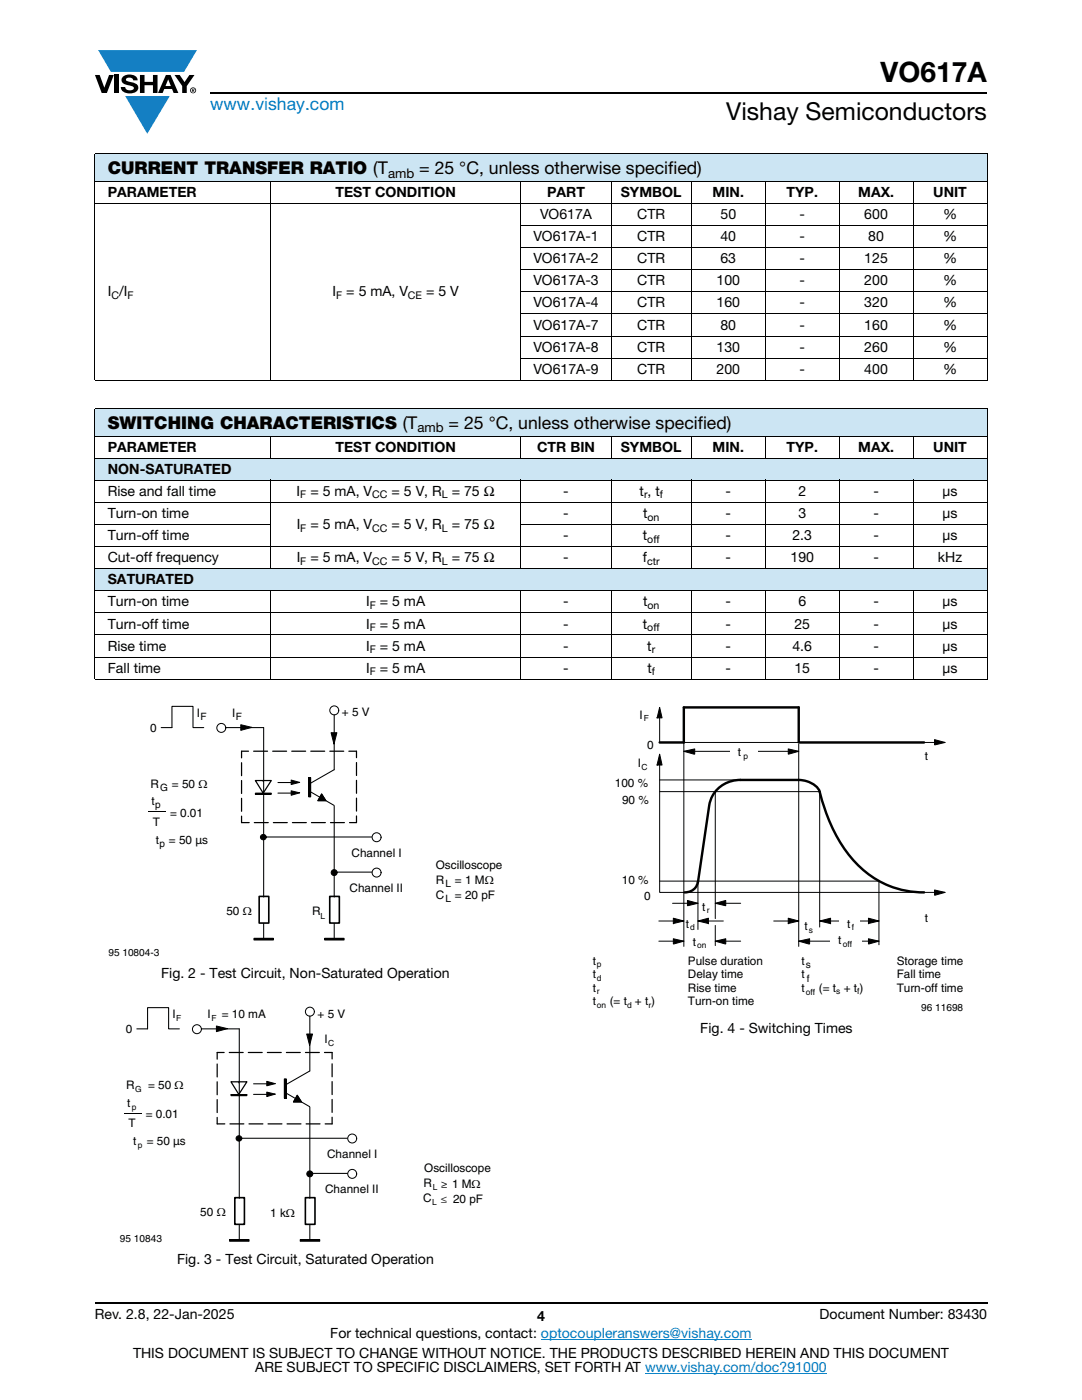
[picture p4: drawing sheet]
<svg xmlns="http://www.w3.org/2000/svg" width="216mm" height="279mm" viewBox="0 0 216 279" stroke-linecap="round" stroke-linejoin="round" font-family="sans-serif">
<g fill="#147fc3">
<path d="M19.6 10h19.7l-2.6 4.3h-1.1h-13.5z"/>
<path d="M25 19.2h8.9l-4.5 7.5z"/>
</g>
<g fill="#000">
<path d="M18.9 15h1l.9 2.5 1-2.5h.9l-1.4 3.6h-1zM22.9 15h.9v3.6h-.9zM24.6 15.3a2.1 2.1 0 0 1 2.8 .3l.1 .4h-.9a.79 .79 0 0 0-.7-.5 .79 .79 0 0 0-.8 .4l.3 .3 1 .2a1.08 1.08 0 0 1 1.2 1 1.08 1.08 0 0 1-1.1 1.2 1.73 1.73 0 0 1-2.4-1.2h.9a.96 .96 0 0 0 .8 .6 .96 .96 0 0 0 .9-.4 1.31 1.31 0 0 0-1.2-.6 1.03 1.03 0 0 1-1.1-.6 1.03 1.03 0 0 1 .2-1.1zM27.9 15h.9v1.3h1.7v-1.3h.9v3.6h-.9v-1.6h-1.7v1.6h-.9zM34.8 15h1.1l.9 1.4 1-1.4h1l-1.5 2.2v1.4h-.9v-1.4z"/>
<path d="M33.6 15.9l.5 1.3h-1.1zM33.1 15l-1.6 3.6h1l.3-.8h1.5l.3 .8h1l-1.6-3.6z"/>
<path d="M38.4 17.8h.2v.2h-.2zM38.3 17.7v.7h.1v-.3l.4 .3-.2-.3 .2-.2-.1-.2z"/>
<path d="M38.1 18a.46 .46 0 0 1 .9 0 .46 .46 0 0 1-.9 0zM37.9 18a.6 .6 0 0 0 1.2 0 .6 .6 0 0 0-1.2 0z"/>
</g>
<path d="M42 18.6h155M18.9 260h178.1" fill="none" stroke="#000" stroke-width=".36"/>
<path d="M107.9 267.3h42.1M128.7 274h36.3" fill="none" stroke="#007ec4" stroke-width=".2"/>
<path d="M18.9 30.7h178.1v5.5h-178.1z" fill="#cce5f3"/>
<g fill="#fff">
<path d="M18.9 36.2h35.1v4.4h-35.1z"/>
<path d="M54 36.2h49.9v4.4h-49.9z"/>
<path d="M103.9 36.2h18v4.4h-18z"/>
<path d="M121.9 36.2h16v4.4h-16z"/>
<path d="M137.9 36.2h14.8v4.4h-14.8z"/>
<path d="M152.7 36.2h14.7v4.4h-14.7z"/>
<path d="M167.4 36.2h14.8v4.4h-14.8z"/>
<path d="M182.2 36.2h14.8v4.4h-14.8z"/>
</g>
<path d="M18.9 81.5h178.1v5.5h-178.1z" fill="#cce5f3"/>
<g fill="#fff">
<path d="M18.9 87h35.1v4.4h-35.1z"/>
<path d="M54 87h49.9v4.4h-49.9z"/>
<path d="M103.9 87h18v4.4h-18z"/>
<path d="M121.9 87h16v4.4h-16z"/>
<path d="M137.9 87h14.8v4.4h-14.8z"/>
<path d="M152.7 87h14.7v4.4h-14.7z"/>
<path d="M167.4 87h14.8v4.4h-14.8z"/>
<path d="M182.2 87h14.8v4.4h-14.8z"/>
</g>
<g fill="#cce5f3">
<path d="M18.9 91.4h178.1v4.5h-178.1z"/>
<path d="M18.9 113.5h178.1v4.4h-178.1z"/>
</g>
<g fill="none" stroke="#000" stroke-width=".2">
<path d="M18.9 30.7h178.1M18.9 36.2h178.1M18.9 30.8v45M54 36.1v39.9M103.9 36.1v39.9M121.9 36.1v39.9M137.9 36.1v39.9M152.7 36.1v39.9M167.4 36.1v39.9M182.2 36.1v39.9M197 30.8v45M18.9 40.6h178.1"/>
<path d="M103.9 45h93.1M103.9 49.4h93.1M103.9 53.8h93.1M103.9 58.3h93.1M18.9 75.9h178.1M103.9 62.7h93.1M103.9 67.1h93.1M103.9 71.5h93.1M18.9 81.5h178.1M18.9 87h178.1M18.9 91.4h178.1M18.9 95.9h178.1"/>
<path d="M18.9 81.6v53.8M54 87v4.5M54 95.8v17.8M103.9 87v4.5M103.9 95.8v17.8M121.9 87v4.5M121.9 95.8v17.8M137.9 87v4.5M137.9 95.8v17.8M152.7 87v4.5M152.7 95.8v17.8M167.4 87v4.5"/>
<path d="M167.4 95.8v17.8M182.2 87v4.5M182.2 95.8v17.8M197 81.6v53.8M18.9 100.3h178.1M18.9 104.7h35.1M18.9 109.1h178.1M18.9 113.5h178.1M18.9 117.9h178.1M54 117.8v17.8M103.9 104.7h93.1M103.9 117.8v17.8"/>
<path d="M121.9 117.8v17.8M137.9 117.8v17.8M152.7 117.8v17.8M167.4 117.8v17.8M182.2 117.8v17.8M18.9 122.3h178.1M18.9 126.7h178.1M18.9 131.1h178.1M18.9 135.6h178.1M51 158.3h3.1v.2h-3.1zM58.1 155.7l1.7 .4-1.7 .5zM61.6 155.2h.4v3.8h-.4z"/>
<path d="M64.2 158.4l.8 1.4h-1.6zM66.1 146.2h1.1l-.5 2.3z"/>
</g>
<g fill="#000">
<path d="M64.2 158.4l.8 1.4h-1.6z"/>
<path d="M58.1 155.7l1.7 .4-1.7 .5z" fill-rule="evenodd"/>
<path d="M66.1 146.2h1.1l-.5 2.3z" fill-rule="evenodd"/>
</g>
<path d="M55.5 156.2h2.8M55.5 158.3h2.8M61.7 157.9l5 2.8M66.7 153.6l-5 2.9M66.7 142.7v10.9M66.7 160.8v18.2" fill="none" stroke="#000" stroke-width=".21"/>
<path d="M61.8 155.2v3.8" fill="none" stroke="#000" stroke-width=".4"/>
<path d="M51 158.4h3.1" fill="none" stroke="#000" stroke-width=".23"/>
<path d="M51 155.8h3.1l-1.6 2.5z" fill="#fff"/>
<path d="M51 155.8h3.1l-1.6 2.5z" fill="none" stroke="#000" stroke-width=".25"/>
<g fill="none" stroke="#000" stroke-width=".2">
<path d="M48 144.6l2.3 .6-2.3 .6zM51 158.3h3.1M52.4 158.5h.1M52.5 155.8v.2M58.1 157.8l1.7 .4-1.7 .5zM50.7 187.3h3.9v.3h-3.9zM64.8 187.3h3.9v.3h-3.9z"/>
<circle cx="66.7" cy="141.8" r=".89"/>
<circle cx="75.1" cy="167.1" r=".89"/>
<circle cx="75.1" cy="174.1" r=".89"/>
</g>
<g fill="#000">
<path d="M48 144.6l2.3 .6-2.3 .6z" fill-rule="evenodd"/>
<path d="M58.1 157.8l1.7 .4-1.7 .5z" fill-rule="evenodd"/>
<circle cx="52.6" cy="167.1" r=".55"/>
<circle cx="66.7" cy="174.1" r=".59"/>
</g>
<g fill="none" stroke="#000" stroke-width=".21">
<path d="M44.4 145.2h8.2M52.6 167h21.6M66.7 174h7.5M52.6 184.3v3.1M66.7 184.3v3.1"/>
<circle cx="52.6" cy="167.1" r=".55"/>
<circle cx="66.7" cy="174.1" r=".59"/>
</g>
<path d="M51.7 178.9h1.9v5.3h-1.9zM65.8 178.9h1.9v5.3h-1.9z" fill="none" stroke="#000" stroke-width=".32"/>
<path d="M50.7 187.4h3.9M64.8 187.4h3.9" fill="none" stroke="#000" stroke-width=".34"/>
<circle cx="44.2" cy="145.3" r=".89" fill="#fff"/>
<g fill="none" stroke="#000" stroke-width=".2">
<path d="M29.6 162h3.5M46.1 218.4h3.2v.3h-3.2zM53.2 215.8l1.7 .5-1.7 .4zM56.7 215.3h.4v3.9h-.4zM59.3 218.6l.9 1.3h-1.6zM61.2 206.4h1.2l-.6 2.2z"/>
<circle cx="44.2" cy="145.3" r=".89"/>
</g>
<path d="M32.2 145.2h2.1v-4.2h4.2v4.2h2.2M52.6 145.2v33.8M50.6 216.3h2.9M50.6 218.4h2.9M56.8 218l5 2.9M61.8 202.8v11l-5 2.8M61.8 221v18.2" fill="none" stroke="#000" stroke-width=".21"/>
<path d="M48.2 149.9h22.9M71.1 164.2h-22.9" fill="none" stroke="#000" stroke-width=".25" stroke-dasharray="2.8 1" stroke-dashoffset="1.4"/>
<path d="M71.1 149.9v14.3M48.2 164.2v-14.3" fill="none" stroke="#000" stroke-width=".25" stroke-dasharray="2.6 1" stroke-dashoffset="1.3"/>
<g fill="#000">
<path d="M59.3 218.6l.9 1.3h-1.6z"/>
<path d="M53.2 215.8l1.7 .5-1.7 .4z" fill-rule="evenodd"/>
<path d="M61.2 206.4h1.2l-.6 2.2z" fill-rule="evenodd"/>
</g>
<path d="M56.9 215.3v3.9" fill="none" stroke="#000" stroke-width=".4"/>
<path d="M46.1 218.6h3.2" fill="none" stroke="#000" stroke-width=".23"/>
<path d="M46.1 215.9h3.2l-1.6 2.5z" fill="#fff"/>
<path d="M46.1 215.9h3.2l-1.6 2.5z" fill="none" stroke="#000" stroke-width=".25"/>
<g fill="none" stroke="#000" stroke-width=".2">
<path d="M43.2 204.8l2.2 .5-2.2 .6zM46.1 218.4h3.2M47.5 218.6v.1M47.6 215.9v.2M53.2 217.9l1.7 .4-1.7 .5zM45.8 247.4h3.9v.3h-3.9zM59.9 247.4h3.9v.3h-3.9z"/>
<circle cx="61.8" cy="201.9" r=".89"/>
<circle cx="70.3" cy="227.2" r=".89"/>
<circle cx="70.3" cy="234.3" r=".89"/>
</g>
<g fill="#000">
<path d="M43.2 204.8l2.2 .5-2.2 .6z" fill-rule="evenodd"/>
<path d="M53.2 217.9l1.7 .4-1.7 .5z" fill-rule="evenodd"/>
<circle cx="47.7" cy="227.2" r=".55"/>
<circle cx="61.8" cy="234.3" r=".59"/>
</g>
<g fill="none" stroke="#000" stroke-width=".21">
<path d="M39.5 205.3h8.2M47.7 227.2h21.6M61.8 234.2h7.5M47.7 244.4v3.2M61.8 244.4v3.2"/>
<circle cx="47.7" cy="227.2" r=".55"/>
<circle cx="61.8" cy="234.3" r=".59"/>
</g>
<path d="M46.9 239h1.9v5.3h-1.9zM60.9 239h2v5.3h-2z" fill="none" stroke="#000" stroke-width=".32"/>
<path d="M45.8 247.6h3.9M59.9 247.6h3.9" fill="none" stroke="#000" stroke-width=".34"/>
<circle cx="39.3" cy="205.4" r=".89" fill="#fff"/>
<g fill="none" stroke="#000" stroke-width=".2">
<path d="M131.6 142.1v6.1h57M131.6 158h32v27M131.6 155.7h16.1M131.6 151.8v26.3h57M136.5 149.9h22.9M136.5 148.3v40.6M136.5 149.9l2.1-.4v1zM142.7 158v25.3M157.3 149.5l2.1 .4-2.1 .6zM159.4 148.5v40.4M131.6 175.8h43.8M139.3 176.1v9.4"/>
<path d="M175.4 176.1v12.5M24.7 222.2h3.5"/>
<circle cx="39.3" cy="205.4" r=".89"/>
</g>
<path d="M27.3 205.3h2.1v-4.2h4.2v4.2h2.2M47.7 205.3v33.9" fill="none" stroke="#000" stroke-width=".21"/>
<path d="M43.3 210h23M66.3 224.3h-23" fill="none" stroke="#000" stroke-width=".25" stroke-dasharray="2.8 1" stroke-dashoffset="1.4"/>
<path d="M66.3 210v14.3M43.3 224.3v-14.3" fill="none" stroke="#000" stroke-width=".25" stroke-dasharray="2.6 1" stroke-dashoffset="1.3"/>
<path d="M184.4 148.2h-25v-7h-22.9v7h-4.9M139.2 176.1a2.44 2.44 0 0 1-2.6 2M139.3 176.1l2.2-15.4a6.1 6.1 0 0 1 6.2-5h11.7a4.6 4.6 0 0 1 4.2 2.3 29.2 29.2 0 0 0 9.2 16.1 18.2 18.2 0 0 0 11.6 4" fill="none" stroke="#000" stroke-width=".48"/>
<g fill="#000">
<path d="M136.5 149.9l2.1-.4v1z" fill-rule="evenodd"/>
<path d="M157.3 149.5l2.1 .4-2.1 .6z" fill-rule="evenodd"/>
</g>
<path d="M145.6 149h5.6v3.3h-5.6z" fill="#fff"/>
<g fill="#000">
<path d="M131.6 141.2l.5 2.1h-1z" fill-rule="evenodd"/>
<path d="M131.6 150.5l.5 2.2h-1z" fill-rule="evenodd"/>
<path d="M186.5 147.6l2.1 .6-2.1 .5z" fill-rule="evenodd"/>
<path d="M186.5 177.6l2.1 .5-2.1 .6z" fill-rule="evenodd"/>
<path d="M134.4 183.2l2.1 .6-2.1 .6z" fill-rule="evenodd"/>
<path d="M134.4 187.3l2.1 .5-2.1 .6z" fill-rule="evenodd"/>
<path d="M137.2 179.7l2.1 .6-2.1 .5z" fill-rule="evenodd"/>
<path d="M139.3 183.8l2.1-.6v1.2z" fill-rule="evenodd"/>
<path d="M142.7 180.3l2.1-.6v1.1z" fill-rule="evenodd"/>
<path d="M142.7 187.8l2.1-.5v1.1z" fill-rule="evenodd"/>
<path d="M157.3 183.2l2.1 .6-2.1 .6z" fill-rule="evenodd"/>
<path d="M159.4 187.8l2.1-.5v1.1z" fill-rule="evenodd"/>
<path d="M163.6 183.8l2.1-.6v1.2z" fill-rule="evenodd"/>
<path d="M173.3 187.3l2.1 .5-2.1 .6z" fill-rule="evenodd"/>
<path d="M173.3 183.2l2.1 .6-2.1 .6z" fill-rule="evenodd"/>
</g>
<g fill="none" stroke="#000" stroke-width=".2">
<path d="M131.1 143.3h1l-.5-2.1-.5 2.1M131.1 152.7h1l-.5-2.2-.5 2.2M186.5 147.6l2.1 .6-2.1 .5zM137.2 179.7l2.1 .6-2.1 .5zM186.5 177.6l2.1 .5-2.1 .6zM131.5 183.8h5M131.5 187.8h5M134.2 180.3h5.1M134.4 187.3l2.1 .5-2.1 .6zM134.4 184.3l2.1-.5-2.1-.6v1.2M139.3 183.8h5M141.4 184.3l-2.1-.5 2.1-.6v1.2"/>
<path d="M142.7 180.3l2.1-.6v1.1zM142.7 187.8l2.1-.5v1.1zM142.7 184.7v4M142.7 180.3h5.1M142.7 187.8h5.1M154.4 183.8h5M157.3 184.3l2.1-.5-2.1-.6v1.2M159.4 187.8h16M159.4 187.8l2.1-.5v1.1zM163.6 183.8h11.8M165.7 184.3l-2.1-.5 2.1-.6v1.2M173.3 187.3l2.1 .5-2.1 .6z"/>
<path d="M173.3 184.3l2.1-.5-2.1-.6v1.2"/>
</g>
<g fill="#fff">
<path d="M167.4 183h4v3.2h-4z"/>
<path d="M165.7 186h6.3v3.2h-6.3z"/>
</g>
<text font-size="5.6" x="175.7" y="16.4">VO617A</text>
<text font-size="4.9" x="144.9" y="24">Vishay Semiconductors</text>
<text font-size="3.5" fill="#007ec4" x="42" y="21.9">www.vishay.com</text>
<g font-size="3.5">
<text x="21.5" y="34.8">CURRENT TRANSFER RATIO (T</text>
<text x="83.7" y="34.8">= 25 °C, unless otherwise specified)</text>
<text x="21.5" y="85.6">SWITCHING CHARACTERISTICS (T</text>
<text x="89.5" y="85.6">= 25 °C, unless otherwise specified)</text>
</g>
<g font-size="2.8">
<text x="21.5" y="39.3">PARAMETER</text>
<text x="66.9" y="39.3">TEST CONDITION</text>
<text x="109.2" y="39.3">PART</text>
<text x="123.9" y="39.3">SYMBOL</text>
<text x="142.2" y="39.3">MIN.</text>
<text x="157" y="39.3">TYP.</text>
<text x="171.3" y="39.3">MAX.</text>
<text x="186.2" y="39.3">UNIT</text>
<text x="107.8" y="43.7">VO617A</text>
<text x="127.1" y="43.7">CTR</text>
<text x="143.8" y="43.7">50</text>
<text x="159.5" y="43.7">-</text>
<text x="172.5" y="43.7">600</text>
<text x="188.2" y="43.7">%</text>
<text x="106.4" y="48.1">VO617A-1</text>
<text x="106.4" y="52.6">VO617A-2</text>
<text x="127.1" y="48.1">CTR</text>
<text x="127.1" y="52.6">CTR</text>
<text x="143.8" y="48.1">40</text>
<text x="143.8" y="52.6">63</text>
<text x="159.5" y="48.1">-</text>
<text x="159.5" y="52.6">-</text>
<text x="172.5" y="52.6">125</text>
<text x="173.2" y="48.1">80</text>
<text x="188.2" y="48.1">%</text>
<text x="188.2" y="52.6">%</text>
<text x="21.5" y="59.2">I /I</text>
<text x="66.3" y="59.2">I</text>
<text x="69.1" y="59.2">= 5 mA, V</text>
<text x="85" y="59.2">= 5 V</text>
<text x="106.4" y="57">VO617A-3</text>
<text x="127.1" y="57">CTR</text>
<text x="143" y="57">100</text>
<text x="159.5" y="57">-</text>
<text x="172.5" y="57">200</text>
<text x="188.2" y="57">%</text>
<text x="106.4" y="61.4">VO617A-4</text>
<text x="106.4" y="65.8">VO617A-7</text>
<text x="127.1" y="65.8">CTR</text>
<text x="127.1" y="61.4">CTR</text>
<text x="143" y="61.4">160</text>
<text x="143.8" y="65.8">80</text>
<text x="159.5" y="61.4">-</text>
<text x="159.5" y="65.8">-</text>
<text x="172.5" y="61.4">320</text>
<text x="172.5" y="65.8">160</text>
<text x="188.2" y="61.4">%</text>
<text x="188.2" y="65.8">%</text>
<text x="106.4" y="70.2">VO617A-8</text>
<text x="127.1" y="70.2">CTR</text>
<text x="143" y="70.2">130</text>
<text x="159.5" y="70.2">-</text>
<text x="172.5" y="70.2">260</text>
<text x="188.2" y="70.2">%</text>
<text x="106.4" y="74.6">VO617A-9</text>
<text x="127.1" y="74.6">CTR</text>
<text x="143" y="74.6">200</text>
<text x="159.5" y="74.6">-</text>
<text x="172.5" y="74.6">400</text>
<text x="188.2" y="74.6">%</text>
<text x="21.5" y="90.1">PARAMETER</text>
<text x="21.5" y="94.6">NON-SATURATED</text>
<text x="66.9" y="90.1">TEST CONDITION</text>
<text x="107.2" y="90.1">CTR BIN</text>
<text x="123.9" y="90.1">SYMBOL</text>
<text x="142.2" y="90.1">MIN.</text>
<text x="157" y="90.1">TYP.</text>
<text x="171.3" y="90.1">MAX.</text>
<text x="186.2" y="90.1">UNIT</text>
<text x="21.5" y="99">Rise and fall time</text>
<text x="59.2" y="99">I</text>
<text x="61.9" y="99">= 5 mA, V</text>
<text x="78.1" y="99">= 5 V, R = 75 Ω</text>
<text x="112.4" y="99">-</text>
<text x="127.6" y="99">t , t</text>
<text x="144.8" y="99">-</text>
<text x="159.3" y="99">2</text>
<text x="174.3" y="99">-</text>
<text x="188.1" y="99">μs</text>
<text x="21.5" y="103.4">Turn-on time</text>
<text x="21.5" y="107.8">Turn-off time</text>
<text x="59.2" y="105.6">I</text>
<text x="61.9" y="105.6">= 5 mA, V</text>
<text x="78.1" y="105.6">= 5 V, R = 75 Ω</text>
<text x="112.4" y="103.4">-</text>
<text x="112.4" y="107.8">-</text>
<text x="128.3" y="107.8">t</text>
<text x="128.3" y="103.4">t</text>
<text x="144.8" y="103.4">-</text>
<text x="144.8" y="107.8">-</text>
<text x="158.1" y="107.8">2.3</text>
<text x="159.3" y="103.4">3</text>
<text x="174.3" y="103.4">-</text>
<text x="174.3" y="107.8">-</text>
<text x="188.1" y="103.4">μs</text>
<text x="188.1" y="107.8">μs</text>
<text x="21.5" y="112.2">Cut-off frequency</text>
<text x="59.2" y="112.2">I</text>
<text x="61.9" y="112.2">= 5 mA, V</text>
<text x="78.1" y="112.2">= 5 V, R = 75 Ω</text>
<text x="112.4" y="112.2">-</text>
<text x="128.3" y="112.2">f</text>
<text x="144.8" y="112.2">-</text>
<text x="157.7" y="112.2">190</text>
<text x="174.3" y="112.2">-</text>
<text x="187.2" y="112.2">kHz</text>
<text x="21.5" y="116.6">SATURATED</text>
<text x="21.5" y="121">Turn-on time</text>
<text x="21.5" y="125.4">Turn-off time</text>
<text x="73" y="121">I</text>
<text x="73" y="125.4">I</text>
<text x="75.8" y="121">= 5 mA</text>
<text x="75.8" y="125.4">= 5 mA</text>
<text x="112.4" y="121">-</text>
<text x="112.4" y="125.4">-</text>
<text x="128.3" y="125.4">t</text>
<text x="128.3" y="121">t</text>
<text x="144.8" y="121">-</text>
<text x="144.8" y="125.4">-</text>
<text x="158.5" y="125.4">25</text>
<text x="159.3" y="121">6</text>
<text x="174.3" y="121">-</text>
<text x="174.3" y="125.4">-</text>
<text x="188.1" y="121">μs</text>
<text x="188.1" y="125.4">μs</text>
<text x="21.5" y="129.8">Rise time</text>
<text x="73" y="129.8">I</text>
<text x="75.8" y="129.8">= 5 mA</text>
<text x="112.4" y="129.8">-</text>
<text x="129.2" y="129.8">t</text>
<text x="144.8" y="129.8">-</text>
<text x="158.1" y="129.8">4.6</text>
<text x="174.3" y="129.8">-</text>
<text x="188.1" y="129.8">μs</text>
<text x="21.5" y="134.3">Fall time</text>
<text x="73" y="134.3">I</text>
<text x="75.8" y="134.3">= 5 mA</text>
<text x="112.4" y="134.3">-</text>
<text x="129.2" y="134.3">t</text>
<text x="144.8" y="134.3">-</text>
<text x="158.5" y="134.3">15</text>
<text x="174.3" y="134.3">-</text>
<text x="188.1" y="134.3">μs</text>
<text x="32.2" y="195.1">Fig. 2 - Test Circuit, Non-Saturated Operation</text>
<text x="139.7" y="206.1">Fig. 4 - Switching Times</text>
<text x="35.3" y="252.3">Fig. 3 - Test Circuit, Saturated Operation</text>
<text x="18.9" y="263.3">Rev. 2.8, 22-Jan-2025</text>
<text x="107.2" y="263.6">4</text>
<text x="163.6" y="263.3">Document Number: 83430</text>
<text x="65.9" y="267.1">For technical questions, contact: optocoupleranswers@vishay.com</text>
<text x="26.5" y="271">THIS DOCUMENT IS SUBJECT TO CHANGE WITHOUT NOTICE. THE PRODUCTS DESCRIBED HEREIN AND THIS DOCUMENT</text>
<text x="50.9" y="273.8">ARE SUBJECT TO SPECIFIC DISCLAIMERS, SET FORTH AT www.vishay.com/doc?91000</text>
</g>
<g font-size="2.6">
<text x="77.4" y="35.5">amb</text>
<text x="83.3" y="86.3">amb</text>
</g>
<g font-size="2.3">
<text x="39.3" y="143.1">I</text>
<text x="46.3" y="143.1">I</text>
<text x="68.2" y="143">+ 5 V</text>
<text x="127.6" y="143.4">I</text>
<text x="29.9" y="146">0</text>
<text x="129.1" y="149.5">0</text>
<text x="127.3" y="153.2">I</text>
<text x="147.2" y="151">t</text>
<text x="184.6" y="151.7">t</text>
<text x="30" y="157.3">R</text>
<text x="30.2" y="160.7">t</text>
<text x="34.3" y="157.3">= 50 Ω</text>
<text x="122.7" y="157.1">100 %</text>
<text x="124.1" y="160.5">90 %</text>
<text x="30.5" y="164.9">T</text>
<text x="33.9" y="163">= 0.01</text>
<text x="31.1" y="168.4">t</text>
<text x="33.7" y="168.4">= 50 µs</text>
<text x="70.1" y="170.9">Channel I</text>
<text x="87" y="173.4">Oscilloscope</text>
<text x="69.7" y="178">Channel II</text>
<text x="87" y="179.4">C</text>
<text x="87" y="176.4">R</text>
<text x="90.8" y="176.4">= 1 MΩ</text>
<text x="90.8" y="179.4">= 20 pF</text>
<text x="124.1" y="176.5">10 %</text>
<text x="128.6" y="179.6">0</text>
<text x="45.2" y="182.6">50 Ω</text>
<text x="62.3" y="182.6">R</text>
<text x="136.8" y="185.2">t</text>
<text x="140.1" y="181.8">t</text>
<text x="160.5" y="185.7">t</text>
<text x="169" y="185.2">t</text>
<text x="184.6" y="184.1">t</text>
<text x="138.2" y="188.8">t</text>
<text x="167.3" y="188.5">t</text>
<text x="118.3" y="195.2">t</text>
<text x="118.3" y="197.9">t</text>
<text x="118.3" y="192.5">t</text>
<text x="137.3" y="192.5">Pulse duration</text>
<text x="137.3" y="195.2">Delay time</text>
<text x="137.3" y="197.9">Rise time</text>
<text x="159.9" y="192.5">t</text>
<text x="159.9" y="195.2">t</text>
<text x="159.9" y="197.9">t</text>
<text x="163.4" y="197.9">(= t + t )</text>
<text x="178.9" y="197.9">Turn-off time</text>
<text x="178.9" y="192.5">Storage time</text>
<text x="178.9" y="195.2">Fall time</text>
<text x="34.4" y="203.2">I</text>
<text x="41.4" y="203.2">I</text>
<text x="44.2" y="203.2">= 10 mA</text>
<text x="63.4" y="203.1">+ 5 V</text>
<text x="118.3" y="200.6">t</text>
<text x="121.7" y="200.6">(= t + t )</text>
<text x="137.3" y="200.6">Turn-on time</text>
<text x="25.1" y="206.2">0</text>
<text x="64.7" y="208.2">I</text>
<text x="25.2" y="217.4">R</text>
<text x="25.4" y="220.9">t</text>
<text x="29.5" y="217.4">= 50 Ω</text>
<text x="25.6" y="225">T</text>
<text x="29.1" y="223.1">= 0.01</text>
<text x="26.6" y="228.5">t</text>
<text x="29.3" y="228.5">= 50 µs</text>
<text x="65.3" y="231.1">Channel I</text>
<text x="84.7" y="234">Oscilloscope</text>
<text x="64.9" y="238.1">Channel II</text>
<text x="84.5" y="239.9">C</text>
<text x="84.5" y="237">R</text>
<text x="87.9" y="237.1">≥ 1 MΩ</text>
<text x="40" y="242.8">50 Ω</text>
<text x="53.9" y="242.9">1 kΩ</text>
</g>
<text font-size="2.3" fill="#231f20" x="87.9" y="240.1">≤ 20 pF</text>
<g font-size="2.1">
<text x="22.2" y="59.7">C</text>
<text x="25.4" y="59.7">F</text>
<text x="67.1" y="59.7">F</text>
<text x="81.4" y="59.7">CE</text>
<text x="59.9" y="99.5">F</text>
<text x="74.3" y="99.5">CC</text>
<text x="88.2" y="99.5">L</text>
<text x="128.5" y="99.5">r</text>
<text x="131.7" y="99.5">f</text>
<text x="59.9" y="106.1">F</text>
<text x="74.3" y="106.1">CC</text>
<text x="88.2" y="106.1">L</text>
<text x="129.2" y="103.9">on</text>
<text x="59.9" y="112.7">F</text>
<text x="74.3" y="112.7">CC</text>
<text x="88.2" y="112.7">L</text>
<text x="129.1" y="112.7">ctr</text>
<text x="129.2" y="108.3">off</text>
<text x="73.8" y="121.5">F</text>
<text x="73.8" y="125.9">F</text>
<text x="129.2" y="125.9">off</text>
<text x="129.2" y="121.5">on</text>
<text x="73.8" y="130.3">F</text>
<text x="130" y="130.3">r</text>
<text x="73.8" y="134.8">F</text>
<text x="130.1" y="134.8">f</text>
</g>
<g font-size="2">
<text x="40" y="143.7">F</text>
<text x="47" y="143.7">F</text>
<text x="31" y="161.3">p</text>
<text x="32" y="157.8">G</text>
<text x="31.8" y="169">p</text>
<text x="88.9" y="177">L</text>
<text x="88.9" y="179.9">L</text>
<text x="21.6" y="190.7">95 10804-3</text>
<text x="160.8" y="193.2">s</text>
<text x="161" y="195.9">f</text>
<text x="183.8" y="201.7">96 11698</text>
<text x="23.9" y="247.9">95 10843</text>
</g>
<g font-size="1.7">
<text x="128.5" y="144">F</text>
<text x="128" y="153.7">C</text>
<text x="148.3" y="151.5">p</text>
<text x="64" y="183.3">L</text>
<text x="137.7" y="185.7">d</text>
<text x="141" y="182.3">r</text>
<text x="169.9" y="185.6">f</text>
<text x="139.1" y="189.3">on</text>
<text x="161.4" y="186.1">s</text>
<text x="168.2" y="189">off</text>
<text x="119.1" y="193">p</text>
<text x="119.1" y="195.7">d</text>
<text x="35.2" y="203.8">F</text>
<text x="42.2" y="203.8">F</text>
<text x="119.1" y="198.4">r</text>
<text x="119.1" y="201.1">on</text>
<text x="125.1" y="201.1">d</text>
<text x="129.4" y="201.1">r</text>
<text x="160.8" y="198.6">off</text>
<text x="166.9" y="198.4">s</text>
<text x="171" y="198.4">f</text>
<text x="65.5" y="208.8">C</text>
<text x="26.3" y="221.4">p</text>
<text x="27" y="218">G</text>
<text x="27.5" y="229.1">p</text>
<text x="86.4" y="237.5">L</text>
<text x="86.3" y="240.5">L</text>
</g>
</svg>
